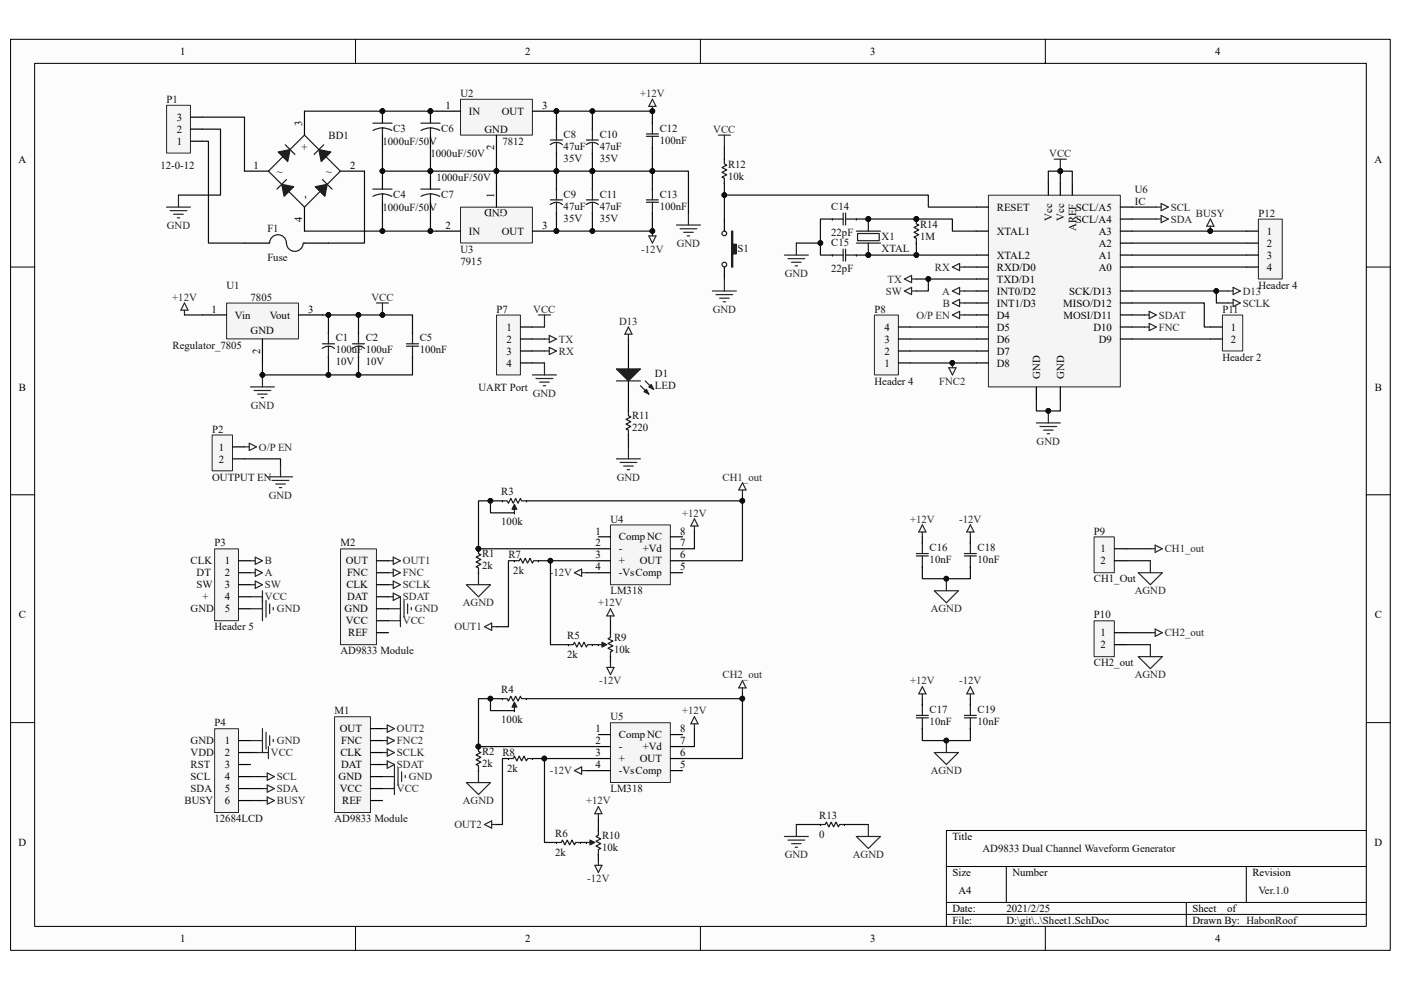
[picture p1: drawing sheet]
<svg xmlns="http://www.w3.org/2000/svg" width="297mm" height="210mm" viewBox="0 0 297 210" stroke-linecap="round" stroke-linejoin="round" font-family="sans-serif">
<path d="M2.3 8.4h292.5v193.2h-292.5z" fill="#fcfcfc"/>
<path d="M2.2 8.3h292.6v193.3h-292.6z" fill="none" stroke="#000" stroke-width=".21"/>
<path d="M7.4 13.5h282.3v183h-282.3z" fill="#fcfcfc"/>
<g fill="none" stroke="#000" stroke-width=".21">
<path d="M7.3 13.4h282.4v183.1h-282.4zM75.4 8.3v5.1M148.5 8.3v5.1M221.6 8.3v5.1M2.2 56.6h5.1M289.7 56.6h5.1M2.2 104.9h5.1M289.7 104.9h5.1M2.2 153.3h5.1M289.7 153.3h5.1M289.7 176.1h-89v20.4M75.4 196.5v5.1"/>
<path d="M148.5 196.5v5.1M200.7 183.8h89M200.7 191.4h89M200.7 194h89M213.4 183.8v7.6M221.6 196.5v5.1M251.5 191.4v5.1M264.2 183.8v7.6"/>
</g>
<path d="M153.6 46.5v2.5M153.6 56.6v2.6" fill="none" stroke="#000" stroke-width=".25"/>
<path d="M155.1 49h.3v2.8h.7v2h-.7v2.8h-.3z" fill-rule="evenodd" fill="#1c1c1c"/>
<g fill="none" stroke="#1c1c1c" stroke-width=".25">
<path d="M155.1 49h.3v2.8h.7v2h-.7v2.8h-.3zM176.5 46.5h2.3M176.5 54.1h2.3M178.8 45.2v2.5M178.8 52.8v2.6M179.3 45.2v2.5M179.3 52.8v2.6M179.3 46.5h2.3M179.3 54.1h2.3M194.3 46.5v1l.5 .2-1 .5 1 .6-1 .5 1 .5-1 .5 .5 .2v1.1"/>
<circle cx="153.6" cy="56.1" r=".49"/>
<circle cx="153.6" cy="49.5" r=".49"/>
</g>
<path d="M176.5 46.5h.1M176.5 54.1h.1M181.6 46.5h.1M181.6 54.1h.1M194.3 51.6h.1M194.3 46.5h.1" fill="none" stroke="#000" stroke-width=".25"/>
<g fill="#0e0e0e" stroke="#0e0e0e" stroke-width=".21">
<circle cx="194.3" cy="46.5" r=".49"/>
<circle cx="222.3" cy="87.1" r=".5"/>
<circle cx="224.8" cy="36.3" r=".49"/>
</g>
<path d="M223.5 33.8h2.6M224.8 33.8v2.5M166.3 54.1h5.1M167.1 54.9h3.5M167.8 55.6h2.1M168.6 56.4h.5M168.8 51.6v2.5M219.7 89.7h5.1M220.5 90.5h3.5M221.3 91.2h2M222 92h.5M222.3 87.2v2.5" fill="none" stroke="#262626" stroke-width=".25"/>
<path d="M209.6 41.4h27.9v40.7h-27.9z" fill="#f5f5f5"/>
<path d="M209.6 41.4h27.9v40.7h-27.9z" fill="none" stroke="#262626" stroke-width=".21"/>
<g fill="none" stroke="#000" stroke-width=".25">
<path d="M153.6 33.8h.1M153.6 38.8h.1M222.3 38.8v2.6M224.8 38.8v2.6M227.3 38.8v2.6M207 43.9h2.5M207 56.6h2.5M207 59.2h2.5M207 49h2.5M207 54.1h2.5M237.5 43.9h2.6M237.5 56.6h2.6"/>
<path d="M237.5 49h2.6M237.5 54.1h2.6M237.5 46.5h2.6M237.5 51.6h2.6M207 61.7h2.5M207 64.3h2.5M207 69.4h2.5M207 71.9h2.5M207 74.4h2.5M207 77h2.5M207 66.8h2.5M237.5 61.7h2.6"/>
<path d="M237.5 64.3h2.6M237.5 69.4h2.6M237.5 71.9h2.6M237.5 66.8h2.6M219.7 82.1v2.5M224.8 82.1v2.5"/>
</g>
<path d="M153.6 33.8v1l.5 .2-1 .5 1 .5-1 .6 1 .5-1 .5 .5 .2v1" fill="none" stroke="#1c1c1c" stroke-width=".25"/>
<path d="M152.3 28.7h2.6M153.6 28.7v2.5M153.6 59.2v2.5M151 61.7h5.1M151.8 62.5h3.6M152.6 63.2h2M153.3 64h.5" fill="none" stroke="#262626" stroke-width=".25"/>
<path d="M105.3 66.8h5v12.7h-5z" fill="#f5f5f5"/>
<path d="M105.3 66.8h5v12.7h-5z" fill="none" stroke="#262626" stroke-width=".21"/>
<path d="M110.3 69.4h2.6M110.3 71.9h2.6M110.3 74.4h2.6M110.3 77h2.6M133.2 73.2v5.1M133.2 80.8v5.1" fill="none" stroke="#000" stroke-width=".25"/>
<g fill="none" stroke="#262626" stroke-width=".25">
<path d="M191.7 59.2l1.6-.8v1.5zM193.3 59.2h1M201.9 56.6l1.6-.7v1.5zM203.5 56.6h1M112.9 79.5h5.1M114.1 66.8h2.6M115.4 66.8v2.6M115.4 77v2.5M115.4 71.9h1.1M115.4 74.4h1.1M116.5 73.7l1.5 .7-1.5 .8zM116.5 71.1l1.5 .8-1.5 .8z"/>
<path d="M113.6 80.3h3.6M114.4 81h2.1M115.2 81.8h.5"/>
</g>
<path d="M130.7 78.3h5.1l-2.6 2.5z" fill="#1c1c1c"/>
<path d="M130.7 78.3h5.1l-2.6 2.5zM135.8 81.8l1.8 1.8M136.8 80.8l1.8 1.8" fill="none" stroke="#1c1c1c" stroke-width=".25"/>
<path d="M137.1 82.6l.5 1-1.1-.5z" fill="#1c1c1c"/>
<path d="M137.1 82.6l.5 1-1.1-.5z" fill="none" stroke="#1c1c1c" stroke-width=".25"/>
<path d="M138.1 81.6l.5 1-1-.5z" fill="#1c1c1c"/>
<path d="M130.7 80.8h5.1M133.2 87.2v1l.5 .2-1 .5 1 .6-1 .5 1 .5-1 .5 .5 .2v1M138.1 81.6l.5 1-1-.5z" fill="none" stroke="#1c1c1c" stroke-width=".25"/>
<path d="M133.2 69.4l.8 1.5h-1.5zM133.2 70.9v1M260.4 61.7h1M261.4 61l1.6 .7-1.6 .8zM130.7 97.3h5.1M131.5 98.1h3.5M132.2 98.8h2.1M133 99.6h.5M133.2 94.8v2.5" fill="none" stroke="#262626" stroke-width=".25"/>
<path d="M133.2 92.2h.1M133.2 87.2h.1" fill="none" stroke="#000" stroke-width=".25"/>
<path d="M45.5 154.6h5.1v17.7h-5.1z" fill="#f5f5f5"/>
<path d="M45.5 154.6h5.1v17.7h-5.1z" fill="none" stroke="#262626" stroke-width=".21"/>
<path d="M50.6 157.1h2.5M50.6 159.6h2.5M50.6 162.2h2.5M50.6 164.7h2.5M50.6 167.3h2.5M50.6 169.8h2.5" fill="none" stroke="#000" stroke-width=".25"/>
<path d="M97.7 21.1h15.2v7.6h-15.2z" fill="#f5f5f5"/>
<path d="M97.6 21.1h15.3v7.6h-15.3z" fill="none" stroke="#262626" stroke-width=".21"/>
<path d="M51.8 36.3h5.1M64.6 23.6v5.1M72.2 36.3h5.1M92.5 23.6h5.1M105.3 28.7v5.1M112.9 23.6h5.1M64.6 43.9v5.1" fill="none" stroke="#000" stroke-width=".25"/>
<circle cx="118" cy="23.6" r=".5" fill="#0e0e0e" stroke="#0e0e0e" stroke-width=".21"/>
<path d="M60.7 38.1l-2 2M64.6 28.7l7.6 7.6-7.6 7.6-7.7-7.6z" fill="none" stroke="#1c1c1c" stroke-width=".25"/>
<path d="M59.7 39.1l2.6 .5-2.1 2z" fill="#1c1c1c"/>
<path d="M59.7 39.1l2.6 .5-2.1 2zM60.5 30.7l2 2" fill="none" stroke="#1c1c1c" stroke-width=".25"/>
<path d="M59 32.2l2.5-.5-.5 2.6z" fill="#1c1c1c"/>
<path d="M59 32.2l2.5-.5-.5 2.6zM68.4 38.1l2 2" fill="none" stroke="#1c1c1c" stroke-width=".25"/>
<path d="M66.8 39.6l2.6-.5-.5 2.5z" fill="#1c1c1c"/>
<path d="M66.8 39.6l2.6-.5-.5 2.5zM68.6 30.7l-2 2" fill="none" stroke="#1c1c1c" stroke-width=".25"/>
<path d="M67.6 31.7l2.5 .5-2 2.1z" fill="#1c1c1c"/>
<g fill="none" stroke="#1c1c1c" stroke-width=".25">
<path d="M67.6 31.7l2.5 .5-2 2.1zM89.2 26.1h4.1M89.3 27.7l1.1-.5 .8-.1 1.3 .2 .7 .4M91.3 27.1v1.6M116.6 30.6h.1a2.12 2.12 0 0 1 2.5 .1M116.7 29.7h2.5M118 27.4v2.3M118 30.2v2.3M124.3 30.6a2.11 2.11 0 0 1 2.6 .1M124.3 29.7h2.6M125.6 27.4v2.3M125.6 30.2v2.3"/>
<path d="M137.1 28.4h2.5M137.1 28.9h2.5M138.3 26.1v2.3M138.3 28.9v2.3M89.2 40.1h4.1M89.3 41.6l1.1-.4 .9-.1 1.2 .2 .7 .4M91.3 41.1v1.6M116.6 43.4l.3-.1a2.02 2.02 0 0 1 2.3 .1M116.7 42.4h2.5M118 40.1v2.3M118 42.9v2.3M124.3 43.4l.1-.1a2.1 2.1 0 0 1 2.5 .1"/>
<path d="M124.3 42.4h2.6M125.6 40.1v2.3M125.6 42.9v2.3M137.1 42.4h2.5M137.1 42.9h2.5M138.3 40.1v2.3M138.3 42.9v2.3"/>
</g>
<g fill="none" stroke="#000" stroke-width=".25">
<path d="M91.3 23.6v2.5M91.3 28.7v2.5M91.3 37.6v2.5M118 27.4h.1M118 32.5h.1M125.6 27.4h.1M125.6 32.5h.1M138.3 31.2h.1M138.3 26.1h.1M91.3 42.7v2.5M118 40.1h.1M118 45.2h.1"/>
<path d="M125.6 40.1h.1M125.6 45.2h.1M138.3 45.2h.1M138.3 40.1h.1"/>
</g>
<g fill="#0e0e0e" stroke="#0e0e0e" stroke-width=".21">
<circle cx="91.3" cy="23.6" r=".5"/>
<circle cx="138.3" cy="49" r=".49"/>
</g>
<path d="M137.6 50h1.5l-.8 1.6zM138.3 49v1M143.4 47.7h5.1M144.2 48.5h3.5M144.9 49.3h2.1M145.7 50h.5M146 45.2v2.5" fill="none" stroke="#262626" stroke-width=".25"/>
<path d="M45.5 116.4h5.1v15.3h-5.1z" fill="#f5f5f5"/>
<path d="M45.5 116.4h5.1v15.3h-5.1z" fill="none" stroke="#262626" stroke-width=".21"/>
<path d="M50.6 118.9h2.5M50.6 121.5h2.5M50.6 124h2.5M50.6 126.6h2.5M50.6 129.1h2.5" fill="none" stroke="#000" stroke-width=".25"/>
<path d="M48.1 64.3h15.2v7.6h-15.2z" fill="#f5f5f5"/>
<path d="M48 64.3h15.3v7.6h-15.3z" fill="none" stroke="#262626" stroke-width=".21"/>
<g fill="none" stroke="#000" stroke-width=".25">
<path d="M81.1 23.6v2.5M81.1 28.7v2.5M81.1 37.6v2.5M51.8 51.6h5.1M64.6 51.6h5M81.1 42.7v2.5M42.9 66.8h5.1M55.6 71.9v5.1M63.3 66.8h5.1M69.6 70.6h.1M69.6 75.7h.1M87.5 75.7h.1"/>
<path d="M87.5 70.6h.1M101.4 116.4h.1M106.5 106.2h.1M109.1 118.9h.1M109.1 108.8h.1M111.6 106.2h.1M114.1 118.9h.1M101.4 121.5h.1"/>
</g>
<g fill="none" stroke="#262626" stroke-width=".25">
<path d="M138.3 21l.8 1.6h-1.5zM138.3 22.6v1M39.1 64.3l.8 1.5h-1.5zM39.1 65.8v1M55.6 79.5v2.6M79.8 64.3h2.6M81.1 64.3v2.5M53.1 82.1h5.1M53.9 82.8h3.5M54.6 83.6h2.1M55.4 84.3h.5M82.4 118.9h1"/>
<path d="M83.4 118.2l1.5 .7-1.5 .8zM147.2 110l.8 1.6h-1.5zM147.2 111.6v1M98.9 124h5.1l-2.6 2.6zM101.4 121.5v2.5M102.7 132.9l1.5-.7v1.5zM104.2 132.9h1.1M121.8 121.5l1.5-.8v1.5zM123.3 121.5h1"/>
</g>
<g fill="#0e0e0e" stroke="#0e0e0e" stroke-width=".21">
<circle cx="138.3" cy="23.6" r=".49"/>
<circle cx="55.6" cy="79.5" r=".49"/>
<circle cx="81.1" cy="66.8" r=".49"/>
<circle cx="81.1" cy="23.6" r=".49"/>
<circle cx="101.4" cy="116.4" r=".49"/>
</g>
<g fill="none" stroke="#1c1c1c" stroke-width=".25">
<path d="M79.1 26.1h4M79.1 27.7l1.2-.5 .8-.1 1.2 .2 .8 .4M81.1 27.1v1.6M56.9 51.6h.3M57.2 51.5a1.78 1.78 0 0 1 1.8-1.7 1.78 1.78 0 0 1 1.7 1.8 1.78 1.78 0 0 0 1.8 1.7 1.78 1.78 0 0 0 1.8-1.7M64.3 51.6h.3M79.1 40.1h4M79.1 41.6l1.2-.4 .8-.1 1.2 .2 .8 .4M81.1 41.1v1.6M68.3 73.9a2.16 2.16 0 0 1 2.6 0M68.4 72.9h2.5M69.6 70.6v2.3"/>
<path d="M69.6 73.4v2.3M86.2 72.9h2.5M86.2 73.4h2.5M87.5 70.6v2.3M87.5 73.4v2.3M101.4 116.4v1l.6 .3-1.1 .5 1.1 .5-1.1 .5 1.1 .5-1.1 .5 .5 .3v1M106.5 106.2h1l.3 .5 .5-1 .5 1 .5-1 .5 1 .5-1 .3 .5h1M109.1 118.9h1l.2-.5 .5 1 .6-1 .5 1 .5-1 .5 1 .2-.5h1"/>
</g>
<path d="M109.1 107l.5 1h-1z" fill="#1c1c1c"/>
<path d="M109.1 107l.5 1h-1zM109.1 107.5v1.3M194.3 117.4h2.5M194.3 117.9h2.5M195.6 115.1v2.3M195.6 117.9v2.3M204.5 117.4h2.5M204.5 117.9h2.5M205.7 115.1v2.3M205.7 117.9v2.3M120.5 136.7h1l.3-.5 .5 1 .5-1 .5 1 .5-1 .5 1 .3-.5h1M129.4 134.2v1l-.5 .3 1 .5-1 .5 1 .5-1 .5 1 .5-.5 .3v1" fill="none" stroke="#1c1c1c" stroke-width=".25"/>
<path d="M195.6 115.1h.1M205.7 115.1h.1M120.5 136.7h.1M125.6 136.7h.1M126.9 136.7h.1M129.4 134.2h.1M129.4 139.3h.1M195.6 120.2h.1M205.7 120.2h.1" fill="none" stroke="#000" stroke-width=".25"/>
<path d="M128.6 141.6h1.6l-.8 1.5zM129.4 140.5v1.1" fill="none" stroke="#262626" stroke-width=".25"/>
<path d="M127.6 136.2l1 .5-1 .5z" fill="#1c1c1c"/>
<g fill="none" stroke="#1c1c1c" stroke-width=".25">
<path d="M74.7 73.9h.1a2.1 2.1 0 0 1 2.5 0M74.7 72.9h2.6M76 70.6v2.3M76 73.4v2.3M126.9 136.7h1.2M127.6 136.2l1 .5-1 .5zM194.3 151.7h2.5M194.3 152.3h2.5M195.6 149.5v2.2M195.6 152.3v2.2M204.5 151.7h2.5M204.5 152.3h2.5"/>
<path d="M205.7 149.5v2.2M205.7 152.3v2.2M173.9 174.9h1.1l.2-.5 .5 1 .5-1 .5 1 .5-1 .6 1 .2-.5h1"/>
</g>
<g fill="none" stroke="#262626" stroke-width=".25">
<path d="M245.2 43.9h1M245.2 46.5h1M246.2 43.2l1.5 .7-1.5 .8zM246.2 45.7l1.5 .8-1.5 .7zM191.7 61.7l1.6-.7v1.5zM193.3 61.7h1M201.9 64.3l1.6-.8v1.5zM201.9 61.7l1.6-.7v1.5zM203.5 64.3h1M203.5 61.7h1M242.6 69.4h1M242.6 66.8h1"/>
<path d="M243.6 66l1.6 .8-1.6 .8zM243.6 68.6l1.6 .8-1.6 .7zM260.4 64.3h1M261.4 63.5l1.6 .8-1.6 .7zM53.1 118.9h1M54.1 118.2l1.5 .7-1.5 .8zM195.6 111.3l.7 1.5h-1.5zM195.6 112.8v1.1M205.7 112.8v1.1M205.7 111.3l.8 1.5h-1.5zM53.1 129.1h2.5M53.1 126.6h2.5"/>
<path d="M53.1 121.5h1M53.1 124h1M54.1 120.7l1.5 .8-1.5 .7zM54.1 123.3l1.5 .7-1.5 .8zM55.6 125.3v6.4M56.4 127.3v3.6M57.2 128.1v2M57.9 128.9v.5M82.4 129.1h2.5M82.4 131.7h2.5M82.4 126.6h1M82.4 121.5h1"/>
<path d="M82.4 124h1M83.4 123.3l1.5 .7-1.5 .8zM83.4 125.8l1.5 .8-1.5 .7zM83.4 120.7l1.5 .8-1.5 .7zM84.9 126.6v6.3M85.7 127.3v3.6M86.4 128.1v2M87.2 128.9v.5M129.4 129.1l.8 1.5h-1.6zM129.4 130.6v1.1M198.1 125.3h5.1l-2.5 2.5zM200.7 122.7v2.6"/>
<path d="M53.1 157.1h2.5M54.4 159.6h2.5M55.6 154.5v5.1M56.4 155.3v3.6M56.9 158.3v2.6M57.2 156.1v2M57.9 156.8v.5M81.1 154.5h1M81.1 159.6h1M81.1 157.1h1M82.1 158.9l1.5 .7-1.5 .8zM82.1 153.8l1.5 .7-1.5 .8z"/>
<path d="M82.1 156.3l1.5 .8-1.5 .7zM195.6 147.2v1M195.6 145.6l.7 1.6h-1.5zM198.1 159.6h5.1l-2.5 2.6zM200.7 157.1v2.5M205.7 147.2v1M205.7 145.6l.8 1.6h-1.5zM55.6 164.7h1.1M55.6 167.3h1.1M56.7 166.5l1.5 .8-1.5 .7zM56.7 164l1.5 .7-1.5 .8zM81.1 164.7h2.5"/>
<path d="M81.1 167.3h2.5M81.1 162.2h1M82.1 161.4l1.5 .8-1.5 .7zM83.6 162.2v6.3M84.4 162.9v3.6M85.2 163.7v2M85.9 164.5v.5M166.3 177.4h5.1M167.1 178.2h3.5M167.8 178.9h2.1M168.6 179.7h.5M168.8 174.9v2.5"/>
<path d="M181.6 177.4h5.1l-2.6 2.6zM184.1 174.9v2.5"/>
</g>
<g fill="#0e0e0e" stroke="#0e0e0e" stroke-width=".21">
<circle cx="200.6" cy="122.7" r=".49"/>
<circle cx="200.6" cy="157.1" r=".49"/>
</g>
<path d="M76 70.6h.1M76 75.7h.1M195.6 149.5h.1M195.6 154.5h.1M205.7 154.5h.1M205.7 149.5h.1M173.9 174.9h.1M179 174.9h.1" fill="none" stroke="#000" stroke-width=".25"/>
<path d="M45 92.3h4.3v7.6h-4.3z" fill="#f5f5f5"/>
<path d="M45 92.3h4.3v7.6h-4.3z" fill="none" stroke="#262626" stroke-width=".21"/>
<path d="M49.3 94.8h2.5M49.3 97.3h2.5" fill="none" stroke="#000" stroke-width=".25"/>
<path d="M201.9 66.8l1.6-.8v1.6zM203.5 66.8h1M51.8 94.8h1M52.8 94l1.6 .8-1.6 .7zM59.5 98.6v2.5M56.9 101.1h5.1M57.7 101.9h3.6M58.5 102.7h2M59.2 103.4h.5" fill="none" stroke="#262626" stroke-width=".25"/>
<path d="M185.4 66.8h5.1v12.7h-5.1z" fill="#f5f5f5"/>
<path d="M185.4 66.8h5.1v12.7h-5.1z" fill="none" stroke="#262626" stroke-width=".21"/>
<path d="M190.5 77h2.5M190.5 74.4h2.5M190.5 71.9h2.5M190.5 69.4h2.5" fill="none" stroke="#000" stroke-width=".25"/>
<path d="M266.8 46.5h5.1v12.7h-5.1z" fill="#f5f5f5"/>
<path d="M266.8 46.5h5.1v12.7h-5.1z" fill="none" stroke="#262626" stroke-width=".21"/>
<path d="M264.2 49h2.6M264.2 51.6h2.6M264.2 54.1h2.6M264.2 56.6h2.6" fill="none" stroke="#000" stroke-width=".25"/>
<path d="M259.2 66.8h4.3v7.6h-4.3z" fill="#f5f5f5"/>
<path d="M259.2 66.8h4.3v7.6h-4.3z" fill="none" stroke="#262626" stroke-width=".21"/>
<path d="M256.6 69.4h2.6M256.6 71.9h2.6" fill="none" stroke="#000" stroke-width=".25"/>
<path d="M232 113.9h4.3v7.6h-4.3z" fill="#f5f5f5"/>
<path d="M232 113.9h4.3v7.6h-4.3z" fill="none" stroke="#262626" stroke-width=".21"/>
<path d="M236.3 116.4h2.5M236.3 118.9h2.5" fill="none" stroke="#000" stroke-width=".25"/>
<path d="M232 131.7h4.3v7.6h-4.3z" fill="#f5f5f5"/>
<path d="M232 131.7h4.3v7.6h-4.3z" fill="none" stroke="#262626" stroke-width=".21"/>
<path d="M236.3 134.2h2.5M236.3 136.7h2.5" fill="none" stroke="#000" stroke-width=".25"/>
<path d="M157.4 102.4l.8 1.5h-1.6zM157.4 103.9v1M243.9 118.9v2.6M243.9 116.4h1M244.9 115.6l1.5 .8-1.5 .8zM241.3 121.5h5.1l-2.5 2.5zM241.3 139.3h5.1l-2.5 2.5zM243.9 136.7v2.6M243.9 134.2h1M244.9 133.4l1.5 .8-1.5 .8z" fill="none" stroke="#262626" stroke-width=".25"/>
<path d="M35.3 22.4h5.1v10.1h-5.1z" fill="#f5f5f5"/>
<path d="M35.3 22.3h5.1v10.2h-5.1z" fill="none" stroke="#262626" stroke-width=".21"/>
<path d="M40.4 30h2.5M40.4 27.4h2.5M40.4 24.8h2.5" fill="none" stroke="#000" stroke-width=".25"/>
<path d="M97.7 44h15.2v7.5h-15.2z" fill="#f5f5f5"/>
<path d="M97.6 43.9h15.3v7.6h-15.3z" fill="none" stroke="#262626" stroke-width=".21"/>
<path d="M105.3 38.8v5.1M92.5 49h5.1M112.9 49h5.1" fill="none" stroke="#000" stroke-width=".25"/>
<circle cx="118" cy="49" r=".5" fill="#0e0e0e" stroke="#0e0e0e" stroke-width=".21"/>
<path d="M35.3 43.9h5.1M36.1 44.7h3.5M36.8 45.4h2.1M37.6 46.2h.5M37.8 41.4v2.5" fill="none" stroke="#262626" stroke-width=".25"/>
<path d="M129.5 111.4h12.6v12.6h-12.6z" fill="#f5f5f5"/>
<path d="M129.4 111.3h12.7v12.7h-12.7z" fill="none" stroke="#262626" stroke-width=".21"/>
<path d="M126.9 116.4h2.5M126.9 118.9h2.5M126.9 113.9h2.5M142.1 116.4h2.6M142.1 118.9h2.6M142.1 113.9h2.6M126.9 121.5h2.5M142.1 121.5h2.6" fill="none" stroke="#000" stroke-width=".25"/>
<g fill="none" stroke="#262626" stroke-width=".25">
<path d="M147.2 152l.8 1.5h-1.5zM147.2 153.5v1M157.4 144.4l.8 1.5h-1.6zM157.4 145.9v1M98.9 166h5.1l-2.6 2.5zM101.4 163.4v2.6M102.7 174.9l1.5-.8v1.5zM104.2 174.9h1.1M121.8 163.4l1.5-.7v1.5zM123.3 163.4h1M126.9 172.6v1M126.9 171.1l.7 1.5h-1.5z"/>
<path d="M126.1 183.5h1.5l-.7 1.6zM126.9 182.5v1"/>
</g>
<path d="M129.5 153.3h12.6v12.7h-12.6z" fill="#f5f5f5"/>
<path d="M129.4 153.3h12.7v12.7h-12.7z" fill="none" stroke="#262626" stroke-width=".21"/>
<g fill="none" stroke="#000" stroke-width=".25">
<path d="M101.4 158.3h.1M106.5 148.2h.1M109.1 150.7h.1M111.6 148.2h.1M126.9 158.3h2.5M126.9 155.8h2.5M142.1 158.3h2.6M142.1 155.8h2.6M101.4 163.4h.1M126.9 160.9h2.5M126.9 163.4h2.5M142.1 160.9h2.6"/>
<path d="M142.1 163.4h2.6"/>
</g>
<path d="M256.6 46.5l.8 1.5h-1.6zM256.6 48v1M55.6 169.8h1.1M56.7 169l1.5 .8-1.5 .8z" fill="none" stroke="#262626" stroke-width=".25"/>
<g fill="#0e0e0e" stroke="#0e0e0e" stroke-width=".21">
<circle cx="256.6" cy="49" r=".49"/>
<circle cx="101.4" cy="158.3" r=".49"/>
</g>
<path d="M101.4 158.3v1.1l.6 .2-1.1 .5 1.1 .5-1.1 .5 1.1 .5-1.1 .6 .5 .2v1M106.5 148.2h1l.3 .5 .5-1 .5 1 .5-1 .5 1 .5-1 .3 .5h1" fill="none" stroke="#1c1c1c" stroke-width=".25"/>
<path d="M109.1 148.9l.5 1.1h-1z" fill="#1c1c1c"/>
<path d="M109.1 148.9l.5 1.1h-1zM109.1 149.5v1.2M118 178.7h1l.2-.5 .6 1 .5-1 .5 1 .5-1 .5 1 .2-.5h1.1M126.9 176.1v1.1l-.5 .2 1 .5-1 .5 1 .5-1 .6 1 .5-.5 .2v1" fill="none" stroke="#1c1c1c" stroke-width=".25"/>
<path d="M118 178.7h.1M123.1 178.7h.1M124.3 178.7h.1M126.9 176.1h.1M126.9 181.2h.1" fill="none" stroke="#000" stroke-width=".25"/>
<path d="M125.1 178.2l1 .5-1 .5z" fill="#1c1c1c"/>
<path d="M181.6 49h5.1M181.6 51.6h5.1M181.8 49.5h4.6v1.6h-4.6zM184.1 51.6v2.5M184.1 46.5v2.5M107.8 160.9h1l.3-.5 .5 1 .5-1 .5 1 .5-1 .5 1 .3-.5h1M124.3 178.7h1.3M125.1 178.2l1 .5-1 .5z" fill="none" stroke="#1c1c1c" stroke-width=".25"/>
<path d="M107.8 160.9h.1M112.9 160.9h.1" fill="none" stroke="#000" stroke-width=".25"/>
<g fill="#0e0e0e" stroke="#0e0e0e" stroke-width=".21">
<circle cx="184.1" cy="46.5" r=".49"/>
<circle cx="184.1" cy="54.1" r=".49"/>
</g>
<path d="M72.2 116.4h7.6v20.3h-7.6z" fill="#f5f5f5"/>
<path d="M72.2 116.4h7.6v20.3h-7.6z" fill="none" stroke="#262626" stroke-width=".21"/>
<path d="M79.8 118.9h2.6M79.8 134.2h2.6M79.8 131.7h2.6M79.8 129.1h2.6M79.8 126.6h2.6M79.8 124h2.6M79.8 121.5h2.6" fill="none" stroke="#000" stroke-width=".25"/>
<path d="M70.9 152h7.6v20.3h-7.6z" fill="#f5f5f5"/>
<path d="M70.9 152h7.6v20.3h-7.6z" fill="none" stroke="#262626" stroke-width=".21"/>
<path d="M78.5 159.6h2.6M78.5 157.1h2.6M78.5 154.5h2.6M78.5 169.8h2.6M78.5 167.3h2.6M78.5 164.7h2.6M78.5 162.2h2.6" fill="none" stroke="#000" stroke-width=".25"/>
<path d="M201.2 78h1.5l-.8 1.5zM201.9 77v1" fill="none" stroke="#262626" stroke-width=".25"/>
<g fill="#0e0e0e" stroke="#0e0e0e" stroke-width=".21">
<circle cx="201.9" cy="77" r=".49"/>
<circle cx="173.9" cy="51.5" r=".5"/>
<circle cx="194.3" cy="54.1" r=".49"/>
<circle cx="184.1" cy="46.5" r=".49"/>
<circle cx="194.3" cy="46.5" r=".49"/>
<circle cx="153.6" cy="41.4" r=".49"/>
<circle cx="224.8" cy="36.3" r=".49"/>
<circle cx="222.3" cy="87.1" r=".5"/>
<circle cx="257.9" cy="61.7" r=".49"/>
<circle cx="81.1" cy="23.6" r=".49"/>
<circle cx="91.3" cy="23.6" r=".5"/>
<circle cx="105.2" cy="36.3" r=".5"/>
<circle cx="125.6" cy="23.6" r=".49"/>
<circle cx="125.6" cy="49" r=".49"/>
<circle cx="118" cy="49" r=".5"/>
<circle cx="138.3" cy="49" r=".49"/>
<circle cx="118" cy="36.3" r=".5"/>
<circle cx="125.6" cy="36.3" r=".49"/>
<circle cx="118" cy="23.6" r=".5"/>
<circle cx="138.3" cy="23.6" r=".49"/>
<circle cx="69.6" cy="79.5" r=".49"/>
<circle cx="81.1" cy="49" r=".49"/>
<circle cx="91.3" cy="36.3" r=".5"/>
<circle cx="91.3" cy="49" r=".5"/>
<circle cx="81.1" cy="36.3" r=".49"/>
<circle cx="200.6" cy="122.7" r=".49"/>
<circle cx="200.6" cy="157.1" r=".49"/>
<circle cx="69.6" cy="66.8" r=".49"/>
<circle cx="55.6" cy="79.5" r=".49"/>
<circle cx="76" cy="79.5" r=".5"/>
<circle cx="76" cy="66.8" r=".5"/>
<circle cx="81.1" cy="66.8" r=".49"/>
<circle cx="196.8" cy="59.2" r=".49"/>
<circle cx="256.6" cy="49" r=".49"/>
<circle cx="138.3" cy="36.3" r=".49"/>
<circle cx="116.7" cy="118.9" r=".49"/>
<circle cx="104" cy="106.2" r=".5"/>
<circle cx="101.4" cy="116.4" r=".49"/>
<circle cx="157.4" cy="106.2" r=".49"/>
<circle cx="115.4" cy="160.9" r=".49"/>
<circle cx="104" cy="148.2" r=".5"/>
<circle cx="101.4" cy="158.3" r=".49"/>
<circle cx="157.4" cy="148.2" r=".49"/>
<circle cx="184.1" cy="54.1" r=".49"/>
</g>
<g fill="none" stroke="#0e0e0e" stroke-width=".25">
<path d="M42.9 24.8h8.9v11.5M42.9 27.4h3.9v14h-9M42.9 30h1.3v21.6h7.6M64.6 23.6h27.9M77.3 36.3v15.3h-7.7M81.1 36.3h10.2v1.3M81.1 31.2v6.4M91.3 31.2v5.1h54.7v8.9M105.3 33.8v5M118 32.5v7.6M125.6 23.6v3.8M125.6 32.5v7.6"/>
<path d="M138.3 26.1v-2.5h-20.3v3.8M138.3 31.2v8.9M153.6 31.2v2.6M153.6 38.8v2.6M222.3 38.8v-2.5h2.5v2.5M224.8 36.3h2.5v2.5M64.6 49h27.9M81.1 45.2v3.8M91.3 45.2v3.8M118 45.2v3.8h20.3v-3.8M125.6 45.2v3.8M173.9 51.6v2.5h2.6"/>
<path d="M176.5 46.5h-2.6v5.1h-5.1M181.6 46.5h20.3v2.5h5.1M181.6 54.1h25.4M194.3 51.6v2.5M194.3 59.2h12.7M196.8 59.2v2.5h-2.5M204.5 56.6h2.5M207 43.9h-10.2v-2.5h-43.2v5.1M240.1 46.5h5.1M240.1 43.9h5.1M240.1 56.6h24.1M240.1 49h24.1"/>
<path d="M240.1 51.6h24.1M240.1 54.1h24.1M39.1 66.8h3.8M68.4 66.8h19.1v3.8M69.6 66.8v3.8M69.6 75.7v3.8M76 66.8v3.8M76 75.7v3.8M87.5 75.7v3.8h-31.9v-2.5M112.9 77h2.5M112.9 69.4h2.5M112.9 71.9h2.5"/>
<path d="M112.9 74.4h2.5M133.2 71.9v1.3M193 77h14M193 69.4h14M193 71.9h14M193 74.4h14M204.5 61.7h2.5M204.5 66.8h2.5M204.5 64.3h2.5M240.1 69.4h2.5M240.1 66.8h2.5M240.1 71.9h16.5"/>
<path d="M240.1 64.3h15.2v5.1h1.3M240.1 61.7h20.3M257.9 61.7v2.6h2.5M51.8 97.3h7.7v1.3M133.2 85.9v1.3M133.2 92.2v2.6M219.7 84.6v2.6h5.1v-2.6M104 106.2v2.6h5.1M106.5 106.2h-5.1v10.2h25.5M109.1 118.9h-1.3v14h-2.5M111.6 106.2h45.8M114.1 118.9h12.8"/>
<path d="M116.7 118.9v17.8h3.8M147.2 112.6v3.8h-2.5M157.4 104.9v14h-12.7M195.6 113.9v1.2M205.7 113.9v1.2M238.8 116.4h5.1M238.8 118.9h5.1M124.3 121.5h2.6M125.6 136.7h1.3M129.4 131.7v2.5M129.4 139.3v1.2M195.6 120.2v2.5h10.1v-2.5"/>
<path d="M238.8 134.2h5.1M238.8 136.7h5.1M53.1 159.6h1.3M104 148.2v2.5h5.1M106.5 148.2h-5.1v10.1h25.5M111.6 148.2h45.8M147.2 154.5v3.8h-2.5M157.4 146.9v14h-12.7M195.6 154.5v2.6h10.1v-2.6M195.6 148.2v1.3M205.7 148.2v1.3M53.1 169.8h2.5"/>
<path d="M53.1 164.7h2.5M53.1 167.3h2.5M107.8 160.9h-1.3v14h-1.2M112.9 160.9h14M115.4 160.9v17.8h2.6M123.1 178.7h1.2M124.3 163.4h2.6M126.9 173.6v2.5M168.8 174.9h5.1M179 174.9h5.1M126.9 181.2v1.3"/>
</g>
<g font-size="2.3">
<text x="38.2" y="11.7">1</text>
<text x="111.4" y="11.7">2</text>
<text x="184.5" y="11.7">3</text>
<text x="257.6" y="11.7">4</text>
<text x="94.4" y="23.1">1</text>
<text x="114.9" y="23.1">3</text>
<text x="37.5" y="28.2">2</text>
<text x="37.5" y="25.6">3</text>
<text x="64.1" y="26.6" transform="rotate(-90 64.1 26.6)">3</text>
<text x="99.4" y="24.4">IN</text>
<text x="102.7" y="28.2">GND</text>
<text x="106.4" y="24.4">OUT</text>
<text x="4" y="34.5">A</text>
<text x="37.5" y="30.7">1</text>
<text x="53.7" y="35.8">1</text>
<text x="65.3" y="31.7" transform="rotate(-90 65.3 31.7)">+</text>
<text x="74.2" y="35.8">2</text>
<text x="104.8" y="31.9" transform="rotate(-90 104.8 31.9)">2</text>
<text x="291.4" y="34.5">A</text>
<text x="58.7" y="37.1">~</text>
<text x="69.2" y="37.1">~</text>
<text x="104.8" y="41.9" transform="rotate(-90 104.8 41.9)">1</text>
<text x="64.1" y="47.1" transform="rotate(-90 64.1 47.1)">4</text>
<text x="65.3" y="42.2" transform="rotate(-90 65.3 42.2)">-</text>
<text x="107.6" y="44.4" transform="rotate(180 107.6 44.4)">GND</text>
<text x="211.3" y="44.7">RESET</text>
<text x="223.1" y="46.9" transform="rotate(-90 223.1 46.9)">Vcc</text>
<text x="225.6" y="46.9" transform="rotate(-90 225.6 46.9)">Vcc</text>
<text x="228.1" y="44.7">SCL/A5</text>
<text x="228.1" y="47.2">SCL/A4</text>
<text x="94.4" y="48.5">2</text>
<text x="99.4" y="49.8">IN</text>
<text x="106.4" y="49.8">OUT</text>
<text x="114.9" y="48.5">3</text>
<text x="211.3" y="49.8">XTAL1</text>
<text x="228.2" y="49" transform="rotate(-90 228.2 49)">AREF</text>
<text x="233" y="49.8">A3</text>
<text x="233" y="52.3">A2</text>
<text x="268.6" y="49.8">1</text>
<text x="268.6" y="52.3">2</text>
<text x="211.3" y="57.4">RXD/D0</text>
<text x="211.3" y="60">TXD/D1</text>
<text x="211.3" y="54.9">XTAL2</text>
<text x="233" y="54.9">A1</text>
<text x="233" y="57.4">A0</text>
<text x="268.6" y="54.9">3</text>
<text x="268.6" y="57.4">4</text>
<text x="211.3" y="62.5">INT0/D2</text>
<text x="211.3" y="65">INT1/D3</text>
<text x="225.4" y="65">MISO/D12</text>
<text x="226.7" y="62.5">SCK/D13</text>
<text x="44.8" y="66.3">1</text>
<text x="49.8" y="67.6">Vin</text>
<text x="53.1" y="70.9">GND</text>
<text x="57.2" y="67.6">Vout</text>
<text x="65.3" y="66.3">3</text>
<text x="107.4" y="70.1">1</text>
<text x="187.6" y="70.1">4</text>
<text x="211.3" y="70.1">D5</text>
<text x="211.3" y="67.6">D4</text>
<text x="225.5" y="67.6">MOSI/D11</text>
<text x="231.8" y="70.1">D10</text>
<text x="260.9" y="70.1">1</text>
<text x="55.2" y="75.1" transform="rotate(-90 55.2 75.1)">2</text>
<text x="107.4" y="72.7">2</text>
<text x="107.4" y="75.2">3</text>
<text x="107.4" y="77.8">4</text>
<text x="187.6" y="77.8">1</text>
<text x="187.6" y="75.2">2</text>
<text x="187.6" y="72.7">3</text>
<text x="211.3" y="72.7">D6</text>
<text x="211.3" y="75.2">D7</text>
<text x="211.3" y="77.8">D8</text>
<text x="233" y="72.7">D9</text>
<text x="260.9" y="72.7">2</text>
<text x="4" y="82.8">B</text>
<text x="220.5" y="80.3" transform="rotate(-90 220.5 80.3)">GND</text>
<text x="225.6" y="80.3" transform="rotate(-90 225.6 80.3)">GND</text>
<text x="291.5" y="82.8">B</text>
<text x="46.4" y="95.6">1</text>
<text x="46.4" y="98.1">2</text>
<text x="126.3" y="113.4">1</text>
<text x="144.2" y="113.4">8</text>
<text x="47.6" y="119.7">1</text>
<text x="73.3" y="119.7">OUT</text>
<text x="126.3" y="115.9">2</text>
<text x="126.3" y="118.4">3</text>
<text x="131.2" y="117.2">-</text>
<text x="131.2" y="119.7">+</text>
<text x="131.2" y="114.6">Comp NC</text>
<text x="135.7" y="119.7">OUT</text>
<text x="136.3" y="117.2">+Vd</text>
<text x="144.2" y="118.4">6</text>
<text x="144.2" y="115.9">7</text>
<text x="233.3" y="117.2">1</text>
<text x="233.3" y="119.7">2</text>
<text x="47.6" y="122.3">2</text>
<text x="47.6" y="124.8">3</text>
<text x="73.4" y="124.8">CLK</text>
<text x="73.6" y="122.3">FNC</text>
<text x="126.3" y="121">4</text>
<text x="131.2" y="122.3">-VsComp</text>
<text x="144.2" y="121">5</text>
<text x="4" y="131.2">C</text>
<text x="47.6" y="127.4">4</text>
<text x="47.6" y="129.9">5</text>
<text x="73.1" y="129.9">GND</text>
<text x="73.6" y="127.4">DAT</text>
<text x="291.5" y="131.2">C</text>
<text x="73.3" y="132.4">VCC</text>
<text x="73.8" y="135">REF</text>
<text x="233.3" y="135">1</text>
<text x="233.3" y="137.5">2</text>
<text x="72" y="155.3">OUT</text>
<text x="126.3" y="155.3">1</text>
<text x="144.2" y="155.3">8</text>
<text x="47.6" y="157.9">1</text>
<text x="47.6" y="160.4">2</text>
<text x="72.2" y="160.4">CLK</text>
<text x="72.3" y="157.9">FNC</text>
<text x="126.3" y="157.9">2</text>
<text x="126.3" y="160.4">3</text>
<text x="131.2" y="159.1">-</text>
<text x="131.2" y="161.7">+</text>
<text x="131.2" y="156.6">Comp NC</text>
<text x="135.7" y="161.7">OUT</text>
<text x="136.3" y="159.1">+Vd</text>
<text x="144.2" y="160.4">6</text>
<text x="144.2" y="157.9">7</text>
<text x="47.6" y="163">3</text>
<text x="47.6" y="165.5">4</text>
<text x="71.8" y="165.5">GND</text>
<text x="72.3" y="163">DAT</text>
<text x="126.3" y="163">4</text>
<text x="131.2" y="164.2">-VsComp</text>
<text x="144.2" y="163">5</text>
<text x="47.6" y="168">5</text>
<text x="47.6" y="170.6">6</text>
<text x="72" y="168">VCC</text>
<text x="72.6" y="170.6">REF</text>
<text x="4" y="179.5">D</text>
<text x="201.9" y="178.2">Title</text>
<text x="291.4" y="179.5">D</text>
<text x="201.9" y="185.8">Size</text>
<text x="214.6" y="185.8">Number</text>
<text x="265.5" y="185.8">Revision</text>
<text x="203.2" y="189.7">A4</text>
<text x="201.9" y="193.5">Date:</text>
<text x="201.9" y="196">File:</text>
<text x="213.4" y="193.5">2021/2/25</text>
<text x="213.4" y="196">D:\git\..\Sheet1.SchDoc</text>
<text x="252.8" y="196">Drawn By: HabonRoof</text>
<text x="252.8" y="193.5">Sheet</text>
<text x="260.2" y="193.5">of</text>
<text x="38.2" y="199.8">1</text>
<text x="111.4" y="199.8">2</text>
<text x="184.5" y="199.8">3</text>
<text x="257.6" y="199.8">4</text>
</g>
<g font-size="2.3" fill="#0e0e0e">
<text x="35.3" y="21.8">P1</text>
<text x="97.6" y="20.6">U2</text>
<text x="69.7" y="29.5">BD1</text>
<text x="83.4" y="27.9">C3</text>
<text x="93.6" y="27.9">C6</text>
<text x="119.5" y="29.2">C8</text>
<text x="127.1" y="29.2">C10</text>
<text x="139.9" y="27.9">C12</text>
<text x="34" y="35.8">12-0-12</text>
<text x="81.1" y="30.7">1000uF/50V</text>
<text x="91.3" y="33.3">1000uF/50V</text>
<text x="106.5" y="30.7">7812</text>
<text x="119.5" y="31.8">47uF</text>
<text x="119.5" y="34.3">35V</text>
<text x="127.1" y="31.7">47uF</text>
<text x="127.1" y="34.3">35V</text>
<text x="139.9" y="30.5">100nF</text>
<text x="154.4" y="35.6">R12</text>
<text x="83.4" y="41.9">C4</text>
<text x="92.5" y="38.4">1000uF/50V</text>
<text x="93.6" y="41.9">C7</text>
<text x="119.5" y="41.9">C9</text>
<text x="127.1" y="41.9">C11</text>
<text x="139.9" y="41.9">C13</text>
<text x="154.4" y="38.1">10k</text>
<text x="240.6" y="40.9">U6</text>
<text x="81.1" y="44.7">1000uF/50V</text>
<text x="119.5" y="44.5">47uF</text>
<text x="119.5" y="47">35V</text>
<text x="127.1" y="44.4">47uF</text>
<text x="127.1" y="47">35V</text>
<text x="139.9" y="44.5">100nF</text>
<text x="176.2" y="44.4">C14</text>
<text x="240.6" y="43.4">IC</text>
<text x="266.8" y="46">P12</text>
<text x="56.7" y="49.3">F1</text>
<text x="97.6" y="53.6">U3</text>
<text x="156.4" y="53.4">S1</text>
<text x="176.2" y="50.1">22pF</text>
<text x="176.2" y="52.1">C15</text>
<text x="186.9" y="50.8">X1</text>
<text x="186.9" y="53.4">XTAL</text>
<text x="195.1" y="48.3">R14</text>
<text x="195.1" y="50.8">1M</text>
<text x="56.7" y="55.4">Fuse</text>
<text x="97.6" y="56.2">7915</text>
<text x="176.2" y="57.7">22pF</text>
<text x="48" y="61.2">U1</text>
<text x="53.1" y="63.8">7805</text>
<text x="266.8" y="61.2">Header 4</text>
<text x="105.3" y="66.3">P7</text>
<text x="185.4" y="66.3">P8</text>
<text x="259.2" y="66.3">P11</text>
<text x="36.6" y="74">Regulator_7805</text>
<text x="71.2" y="75">100uF 100uF</text>
<text x="71.2" y="77.5">10V</text>
<text x="71.2" y="72.4">C1</text>
<text x="77.5" y="77.5">10V</text>
<text x="77.5" y="72.4">C2</text>
<text x="89" y="75">100nF</text>
<text x="89" y="72.4">C5</text>
<text x="259.2" y="76.5">Header 2</text>
<text x="101.4" y="82.8">UART Port</text>
<text x="138.8" y="80.1">D1</text>
<text x="138.8" y="82.6">LED</text>
<text x="185.4" y="81.6">Header 4</text>
<text x="134" y="89">R11</text>
<text x="45" y="91.8">P2</text>
<text x="134" y="91.5">220</text>
<text x="45" y="101.9">OUTPUT EN</text>
<text x="106.3" y="105">R3</text>
<text x="106.3" y="111.3">100k</text>
<text x="129.4" y="110.8">U4</text>
<text x="231.9" y="113.4">P9</text>
<text x="40.4" y="119.7">CLK</text>
<text x="45.5" y="115.9">P3</text>
<text x="72.2" y="115.9">M2</text>
<text x="102.2" y="118.2">R1</text>
<text x="107.8" y="118.4">R7</text>
<text x="197.1" y="116.9">C16</text>
<text x="197.1" y="119.5">10nF</text>
<text x="207.3" y="119.5">10nF</text>
<text x="207.3" y="116.9">C18</text>
<text x="41.7" y="122.3">DT</text>
<text x="41.7" y="124.8">SW</text>
<text x="102.2" y="120.7">2k</text>
<text x="108.8" y="121.8">2k</text>
<text x="231.9" y="123.5">CH1_Out</text>
<text x="40.4" y="129.9">GND</text>
<text x="42.9" y="127.4">+</text>
<text x="129.4" y="126.1">LM318</text>
<text x="231.9" y="131.2">P10</text>
<text x="45.5" y="133.7">Header 5</text>
<text x="120.3" y="135.5">R5</text>
<text x="130.2" y="136">R9</text>
<text x="72.2" y="138.8">AD9833 Module</text>
<text x="120.3" y="139.6">2k</text>
<text x="130.2" y="138.5">10k</text>
<text x="231.9" y="141.3">CH2_out</text>
<text x="106.3" y="146.9">R4</text>
<text x="45.5" y="154.1">P4</text>
<text x="70.9" y="151.5">M1</text>
<text x="106.3" y="153.3">100k</text>
<text x="129.4" y="152.8">U5</text>
<text x="197.1" y="151.3">C17</text>
<text x="197.1" y="153.8">10nF</text>
<text x="207.3" y="153.8">10nF</text>
<text x="207.3" y="151.3">C19</text>
<text x="40.4" y="157.9">GND</text>
<text x="40.4" y="160.4">VDD</text>
<text x="102.2" y="160.1">R2</text>
<text x="106.5" y="160.4">R8</text>
<text x="40.4" y="163">RST</text>
<text x="40.4" y="165.5">SCL</text>
<text x="102.2" y="162.7">2k</text>
<text x="107.5" y="163.7">2k</text>
<text x="39.1" y="170.6">BUSY</text>
<text x="40.4" y="168">SDA</text>
<text x="129.4" y="168">LM318</text>
<text x="173.7" y="173.6">R13</text>
<text x="45.5" y="174.4">12684LCD</text>
<text x="70.9" y="174.4">AD9833 Module</text>
<text x="117.7" y="177.4">R6</text>
<text x="127.7" y="177.9">R10</text>
<text x="173.7" y="177.7">0</text>
<text x="117.7" y="181.5">2k</text>
<text x="127.7" y="180.5">10k</text>
<text x="208.3" y="180.7">AD9833 Dual Channel Waveform Generator</text>
<text x="266.8" y="189.7">Ver.1.0</text>
</g>
<g font-size="2.3" fill="#262626">
<text x="135.7" y="20.6">+12V</text>
<text x="151.2" y="28.2">VCC</text>
<text x="222.5" y="33.3">VCC</text>
<text x="248.2" y="44.7">SCL</text>
<text x="248.2" y="47.2">SDA</text>
<text x="253.6" y="46">BUSY</text>
<text x="35.4" y="48.5">GND</text>
<text x="136" y="53.6">-12V</text>
<text x="143.5" y="52.3">GND</text>
<text x="166.4" y="58.7">GND</text>
<text x="188.2" y="60">TX</text>
<text x="198.2" y="57.4">RX</text>
<text x="36.5" y="63.8">+12V</text>
<text x="78.7" y="63.8">VCC</text>
<text x="187.8" y="62.5">SW</text>
<text x="199.8" y="62.5">A</text>
<text x="199.9" y="65">B</text>
<text x="263.5" y="62.5">D13</text>
<text x="263.5" y="65">SCLK</text>
<text x="113.1" y="66.3">VCC</text>
<text x="131.3" y="68.9">D13</text>
<text x="151.1" y="66.3">GND</text>
<text x="194.3" y="67.6">O/P EN</text>
<text x="245.7" y="70.1">FNC</text>
<text x="245.7" y="67.6">SDAT</text>
<text x="118.5" y="72.7">TX</text>
<text x="118.5" y="75.2">RX</text>
<text x="199.1" y="81.6">FNC2</text>
<text x="53.2" y="86.7">GND</text>
<text x="112.9" y="84.1">GND</text>
<text x="54.9" y="95.6">O/P EN</text>
<text x="219.8" y="94.3">GND</text>
<text x="130.8" y="101.9">GND</text>
<text x="153.2" y="101.9">CH1_out</text>
<text x="57" y="105.7">GND</text>
<text x="144.6" y="109.6">+12V</text>
<text x="193" y="110.8">+12V</text>
<text x="203.4" y="110.8">-12V</text>
<text x="56.2" y="119.7">B</text>
<text x="85.4" y="119.7">OUT1</text>
<text x="246.9" y="117.2">CH1_out</text>
<text x="56.2" y="122.3">A</text>
<text x="56.2" y="124.8">SW</text>
<text x="85.4" y="122.3">FNC</text>
<text x="85.4" y="124.8">SCLK</text>
<text x="116.6" y="122.3">-12V</text>
<text x="56.2" y="127.4">VCC</text>
<text x="58.7" y="129.9">GND</text>
<text x="85.4" y="127.4">SDAT</text>
<text x="88" y="129.9">GND</text>
<text x="98.1" y="128.6">AGND</text>
<text x="126.8" y="128.6">+12V</text>
<text x="197.3" y="129.9">AGND</text>
<text x="240.6" y="126.1">AGND</text>
<text x="85.4" y="132.4">VCC</text>
<text x="96.3" y="133.7">OUT1</text>
<text x="246.9" y="135">CH2_out</text>
<text x="153.2" y="143.9">CH2_out</text>
<text x="240.6" y="143.9">AGND</text>
<text x="127.1" y="145.2">-12V</text>
<text x="193" y="145.2">+12V</text>
<text x="203.4" y="145.2">-12V</text>
<text x="84.2" y="155.3">OUT2</text>
<text x="144.6" y="151.5">+12V</text>
<text x="57.4" y="160.4">VCC</text>
<text x="58.7" y="157.9">GND</text>
<text x="84.2" y="157.9">FNC2</text>
<text x="84.2" y="160.4">SCLK</text>
<text x="58.7" y="165.5">SCL</text>
<text x="84.2" y="163">SDAT</text>
<text x="86.7" y="165.5">GND</text>
<text x="116.6" y="164.2">-12V</text>
<text x="197.3" y="164.2">AGND</text>
<text x="58.7" y="168">SDA</text>
<text x="58.7" y="170.6">BUSY</text>
<text x="84.2" y="168">VCC</text>
<text x="98.1" y="170.6">AGND</text>
<text x="124.3" y="170.6">+12V</text>
<text x="96.3" y="175.7">OUT2</text>
<text x="166.4" y="182">GND</text>
<text x="180.8" y="182">AGND</text>
<text x="124.5" y="187.1">-12V</text>
</g>
</svg>
